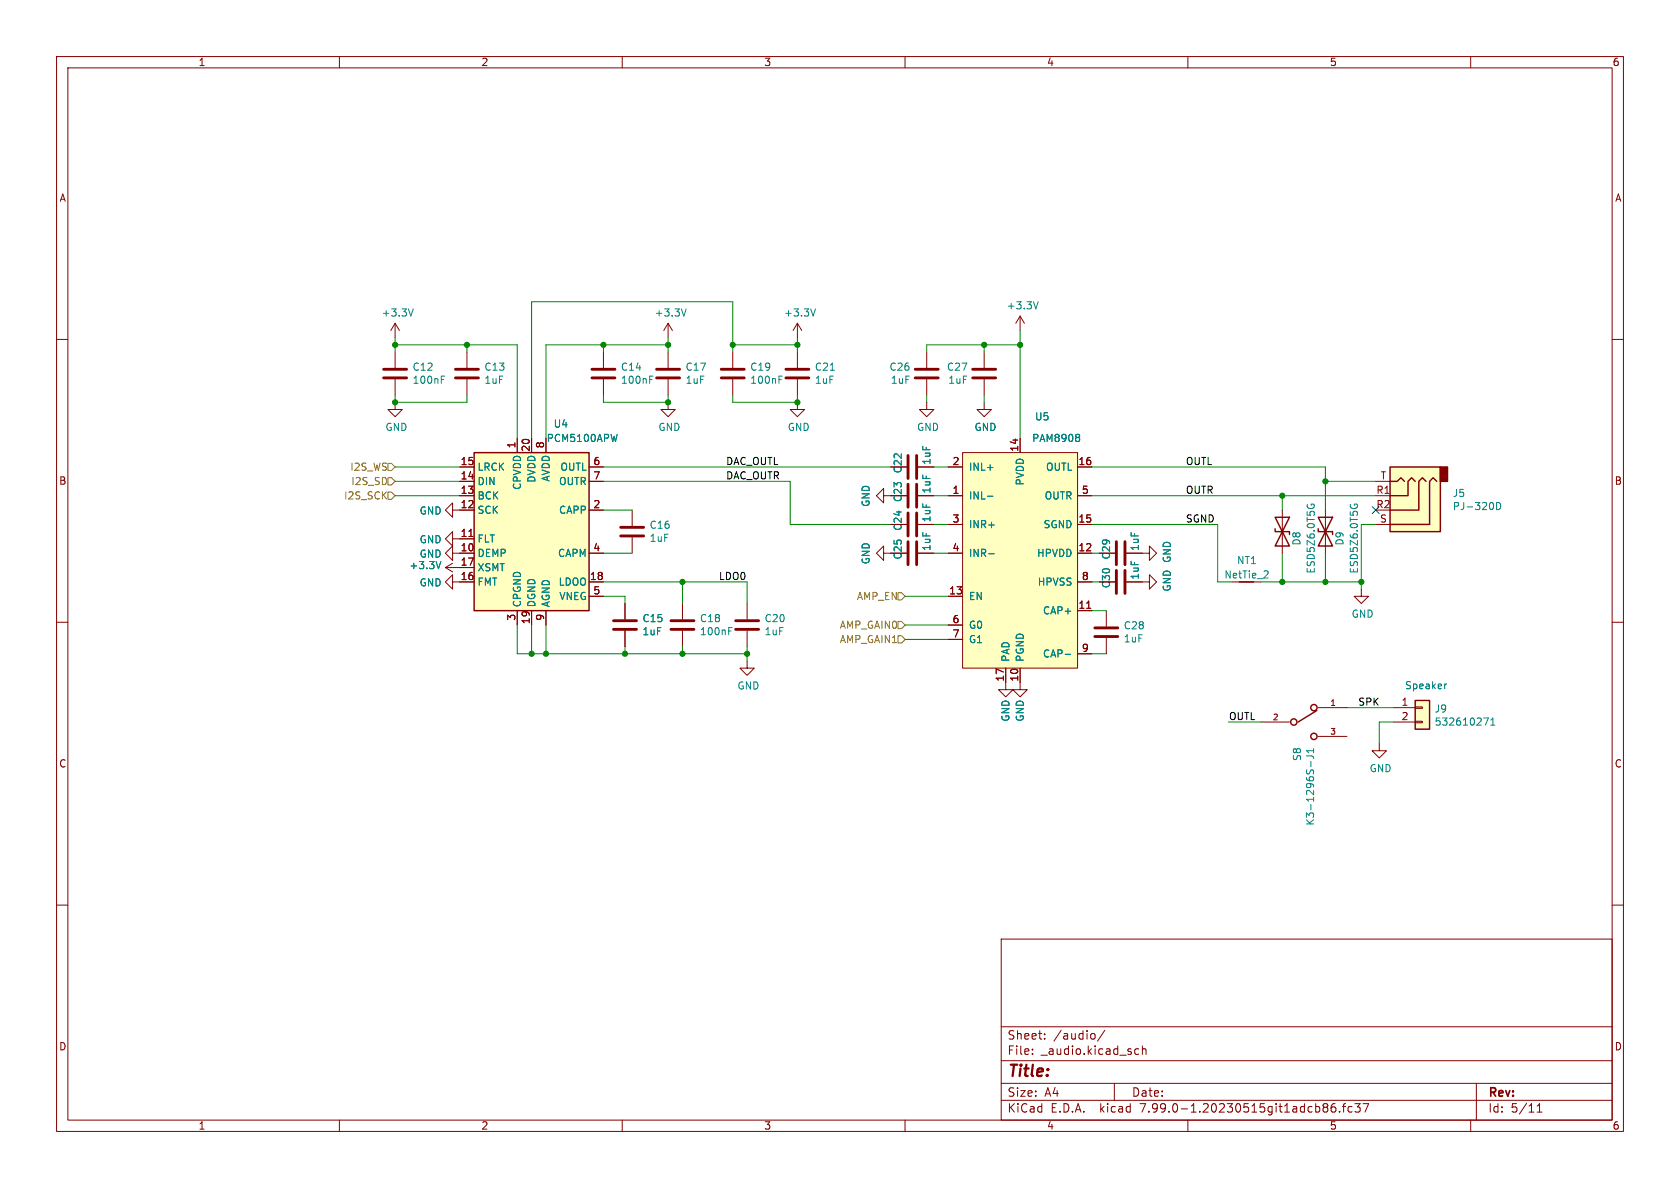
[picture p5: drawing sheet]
<svg xmlns="http://www.w3.org/2000/svg" width="297mm" height="210mm" viewBox="0 0 297 210" stroke-linecap="round" stroke-linejoin="round" font-family="sans-serif">
<g fill="none" stroke="#840000" stroke-width=".18">
<path d="M10 10h277v190h-277zM12 12h273v186h-273zM60 10v2M110 10v2M160 10v2M210 10v2M260 10v2M10 60h2M69.8 57.2v2.5M69.8 57.2l-.7 1.2M69.8 57.2l.8 1.2M118.1 57.2l-.8 1.2"/>
<path d="M118.1 57.2v2.5M118.1 57.2l.8 1.2M141 57.2v2.5M141 57.2l-.8 1.2M141 57.2l.7 1.2M180.3 55.9v2.5M180.3 55.9l-.7 1.3M180.3 55.9l.8 1.3M285 60h2M69.8 71.1v1.3h1.3l-1.3 1.3-1.2-1.3h1.2M69.8 62.2v2.8M69.8 67.1v2.8"/>
<path d="M82.5 62.2v2.8M82.5 67.1v2.8M91.4 77.5v2.5M94 77.5v2.5M96.5 77.5v2.5M106.7 62.2v2.8M106.7 67.1v2.8M118.1 71.1v1.3h1.3l-1.3 1.3-1.3-1.3h1.3M118.1 62.2v2.8M118.1 67.1v2.8M129.5 62.2v2.8M129.5 67.1v2.8"/>
<path d="M141 71.1v1.3h1.2l-1.2 1.3-1.3-1.3h1.3M141 62.2v2.8M141 67.1v2.8M163.8 71.1v1.3h1.3l-1.3 1.3-1.2-1.3h1.2M163.8 62.2v2.8M163.8 67.1v2.8M174 71.1v1.3h1.3l-1.3 1.3-1.3-1.3h1.3M174 62.2v2.8M174 67.1v2.8M180.3 77.5v2.5M80 90.2v-1.3l-1.3 1.3 1.3 1.2v-1.2h3.8M80 95.3v-1.3l-1.3 1.3 1.3 1.2v-1.2h3.8"/>
<path d="M80 97.8v-1.3l-1.3 1.3 1.3 1.3v-1.3h3.8M80 99.6l-1.3 .7M81.3 87.6h2.5M81.3 82.6h2.5M81.3 85.1h2.5M82.9 94.8h.7M104.1 97.8h2.6M104.1 82.6h2.6M104.1 85.1h2.6M104.1 90.2h2.6M111.8 90.2v2.8M111.8 95v2.8"/>
<path d="M156.2 87.6v-1.2l-1.3 1.2 1.3 1.3v-1.3h4.1M156.2 97.8v-1.3l-1.3 1.3 1.3 1.3v-1.3h4.1M157.5 92.7h2.8M157.5 82.6h2.8M162.3 87.6h2.8M162.3 97.8h2.8M162.3 92.7h2.8M162.3 82.6h2.8M167.6 87.6h2.6M167.6 97.8h2.6M167.6 92.7h2.6M167.6 82.6h2.6"/>
<path d="M170.2 80h20.3v38.1h-20.3zM190.5 87.6h2.5M190.5 97.8h2.5M190.5 92.7h2.5M190.5 82.6h2.5M194.3 97.8h2.8M199.1 97.8h4.1v-1.3l1.3 1.3-1.3 1.3v-1.3M226.7 90.2v7.6M234.3 90.2v7.6M243.2 87.6h2.5M243.2 92.7h2.5M243.2 85.1h2.5"/>
<path d="M10 110h2M78.7 100.3h5.1M78.7 100.3l1.3 .8M80 102.9v-1.3l-1.3 1.3 1.3 1.2v-1.2h3.8M91.4 108v2.5M94 108v2.5M96.5 108v2.5M104.1 105.4h2.6M104.1 102.9h2.6M110.5 106.7v2.8M110.5 111.5v2.8M120.6 106.7v2.8"/>
<path d="M120.6 111.5v2.8M132.1 116.8v1.3h1.2l-1.2 1.3-1.3-1.3h1.3M132.1 106.7v2.8M132.1 111.5v2.8M167.6 105.4h2.6M167.6 110.5h2.6M167.6 113h2.6M177.8 118.1v3.8h1.3l-1.3 1.3-1.3-1.3h1.3M180.3 118.1v3.8h1.3l-1.3 1.3-1.2-1.3h1.2M190.5 108h2.5M190.5 102.9h2.5M190.5 115.6h2.5"/>
<path d="M192.1 107.5h.7M194.3 102.9h2.8M195.6 108v2.7M195.6 112.8v2.8M199.1 102.9h4.1v-1.3l1.3 1.3-1.3 1.2v-1.2M240.7 104.1v1.3h1.2l-1.2 1.3-1.3-1.3h1.3M285 110h2M222.9 127.6h5.1M233 125.1h5.1M233 130.2h5.1M243.8 131.4v1.3h1.3l-1.3 1.3-1.2-1.3h1.2M246.4 125.1h3.8"/>
<path d="M246.4 127.6h3.8M250.2 127.5h1.3v.3h-1.3zM250.2 125h1.3v.2h-1.3zM10 160h2M285 160h2M177 166h108v32h-108zM60 198v2M110 198v2M160 198v2M177 194.5h108M177 191.5h108M177 187.5h108"/>
<path d="M177 181.5h108M182.5 186.3v.1M182.5 185.5v.1M184.7 183.6v.1M184.7 182.8v.1M193.1 182.7l.4 .1 .1 .2-.1 .6-.4 .1M195.3 182.1l-1.3 2M197 191.5v3M200.7 186.3h.6M200.7 185.5h.6M202 185.5l.2-.1 .3 .1 .1 .9M202 184.9v1.5"/>
<path d="M210 198v2M234.5 195.1l.2 .3-.2 .3 .2 .2v.4l-.2 .3M236 195.1a.59 .59 0 0 0-.7 .6v.6l.2 .2 .4 .1 .2-.1 .1-.5-.2-.3h-.4l-.3 .3M236.8 196.5v.1M237.3 195.6h.6M237.9 195.1l-.4 .2v1.3M239 195.7l-.4-.1-.3 .3v.4l.2 .2h.5M239.5 195.1h1l-.5 .6 .4 .1v.7l-.2 .1h-.5l-.2-.1M241 195.1h1l-.7 1.5M260 198v2M261 191.5v6.5M271.7 196.6h.9"/>
<path d="M271.7 195.5l.5-.4v1.5"/>
</g>
<g fill="none" stroke="#840000" stroke-width=".51">
<path d="M67.8 66.8h4.1M67.8 65.3h4.1M80.5 66.8h4.1M80.5 65.3h4.1M104.6 66.8h4.1M104.6 65.3h4.1M116.1 66.8h4M116.1 65.3h4M127.5 66.8h4.1M127.5 65.3h4.1M138.9 66.8h4.1M138.9 65.3h4.1"/>
<path d="M161.8 66.8h4.1M161.8 65.3h4.1M172 66.8h4M172 65.3h4M109.7 94.7h4.1M109.7 93.2h4.1M160.5 80.5v4.1M160.5 85.6v4.1M160.5 90.7v4M160.5 95.8v4M162.1 80.5v4.1M162.1 85.6v4.1"/>
<path d="M162.1 90.7v4M162.1 95.8v4M197.4 95.8v4M198.9 95.8v4M108.5 111.3h4M108.5 109.7h4M118.6 111.3h4.1M118.6 109.7h4.1M130 111.3h4.1M130 109.7h4.1M193.5 112.5h4.1M193.5 111h4.1"/>
<path d="M197.4 100.8v4.1M198.9 100.8v4.1"/>
</g>
<g fill="#ffffc2" stroke="#ffffc2" stroke-width=".18">
<path d="M170.2 80h20.3v38.1h-20.3z"/>
<path d="M245.7 82.6h8.9v11.4h-8.9z"/>
<path d="M250.2 123.8h2.5v5.1h-2.5z"/>
<path d="M83.8 80h20.3v28h-20.3z"/>
</g>
<g fill="none" stroke="#008484" stroke-width=".18">
<path d="M72.2 54.6l.4 1.3 .5-1.3M120.5 54.6l.4 1.3 .4-1.3M143.3 54.6l.4 1.3 .5-1.3M182.7 53.3l.4 1.3 .4-1.3M78 67.1h.4M78 66.5h.6M109.1 76.8l-.3 1.2M114.9 67.1h.4M114.9 66.5h.6M137.7 67.1h.4M137.7 66.5h.6M146.8 65.5h.7"/>
<path d="M190.4 76.8h.2l.3 .2-.3 .3M190.4 77.3h.2M190.6 77.3l.2 .1 .1 .4-.3 .2h-.2M77.1 99.3l.4 1.2 .4-1.2M174.6 87.7h.9M174.8 97.9h1M231.1 89.2v.3M231.8 89.4v-.3h.4l.2 .3M238.8 89.2l-.1 .3M239.4 89.4v-.3h.5l.1 .3M264.6 88.8a.64 .64 0 0 1 .7 .7 .64 .64 0 0 1-.7 .6zM128.8 111.5h.4"/>
<path d="M128.8 110.9h.6M188.3 115.7h1M224 100.9l.2 .3-.1 .3-.7 .7h.8M231 133.6h.9a.41 .41 0 0 1 .3 .5M231.7 134.6v.9M232.2 132.3v.8M232.2 132.7h-1.2l.3 .4M262.3 126.9h.8l-.5 1.3M263.6 128.2h.7M263.6 127.3l.3-.4v1.3"/>
</g>
<g fill="none" stroke="#840000" stroke-width=".25">
<path d="M83.8 80h20.3v28h-20.3zM225.4 93.5v.5h2.6v.5M225.4 91.4l2.6 5.1h-2.6l2.6-5.1zM233 93.5v.5h2.6v.5M233 91.4l2.6 5.1h-2.6l2.6-5.1zM245.7 82.6h8.9v11.4h-8.9zM245.7 85.1h1.3l.6-.6 .7 .6M250.2 85.1l-.6-.6-.7 .6v2.5h-3.2M252.1 85.1l-.6-.6-.7 .6v5.1h-5.1M254 85.1l-.6-.6-.7 .6v7.6h-7M232.8 125.6l-3.3 2M250.2 123.8h2.5v5.1h-2.5z"/>
<circle cx="228.7" cy="127.6" r=".56"/>
<circle cx="232.3" cy="125.1" r=".56"/>
<circle cx="232.3" cy="130.2" r=".56"/>
</g>
<path d="M254.6 82.6h1.3v2.5h-1.3z" fill="#840000" stroke="#840000" stroke-width=".25"/>
<path d="M68.6 81.9h.6l.6 .7-.6 .6h-.6zM68.6 84.5h.6l.6 .6-.6 .6h-.6zM68.6 87h.6l.6 .6-.6 .7h-.6zM158.7 104.8h.7l.6 .6-.6 .6h-.7zM158.7 109.9h.7l.6 .6-.6 .6h-.7zM158.7 112.4h.7l.6 .6-.6 .7h-.7z" fill="none" stroke="#848400" stroke-width=".18"/>
<path d="M255.8 120.9l-.3 .1" fill="none" stroke="#0000c2" stroke-width=".18"/>
<g fill="none" stroke="#008400" stroke-width=".18">
<path d="M69.8 59.7v2.5M118.1 59.7v2.5M141 59.7v2.5M180.3 58.4v19.1M69.8 69.9v1.2h12.7v-1.2M69.8 61h21.6v16.5M82.5 61v1.2M106.7 69.9v1.2h11.4v-1.2M106.7 61v1.2M118.1 61h-21.6v16.5M129.5 61h11.5M129.5 62.2v-8.9h-35.5v24.2"/>
<path d="M129.5 69.9v1.2h11.5v-1.2M163.8 69.9v1.2M174 61v1.2M174 69.9v1.2M180.3 61h-16.5v1.2M69.8 82.6h11.5M69.8 87.6h11.5M69.8 85.1h11.5M106.7 82.6h50.8M106.7 85.1h33v7.6h17.8M106.7 97.8h5.1M106.7 90.2h5.1"/>
<path d="M165.1 82.6h2.5M165.1 87.6h2.5M165.1 92.7h2.5M165.1 97.8h2.5M193 82.6h41.3v7.6M193 87.6h50.2M193 92.7h22.3v10.2h2.5M193 97.8h1.3M226.7 87.6v2.6M226.7 97.8v5.1M234.3 85.1h8.9M234.3 97.8v5.1"/>
<path d="M243.2 92.7h-2.5v11.4M91.4 110.5v5.1h40.7M94 110.5v5.1M96.5 110.5v5.1M106.7 102.9h25.4v3.8M106.7 105.4h3.8v1.3M110.5 114.3v1.3M120.6 102.9v3.8M120.6 114.3v1.3M132.1 114.3v2.5M160 105.4h7.6M160 110.5h7.6"/>
<path d="M160 113h7.6M193 102.9h1.3M193 108h2.6M193 115.6h2.6M222.9 102.9h17.8M217.2 127.6h5.7M238.1 125.1h8.3M246.4 127.6h-2.6v3.8"/>
</g>
<path d="M242.6 89.6l1.2 1.2M243.8 89.6l-1.2 1.2" fill="none" stroke="#000084" stroke-width=".18"/>
<g fill="#008400" stroke="#008400" stroke-width=".18">
<circle cx="234.3" cy="85.1" r=".46"/>
<circle cx="226.7" cy="87.6" r=".46"/>
<circle cx="120.6" cy="115.6" r=".46"/>
<circle cx="110.5" cy="115.6" r=".46"/>
<circle cx="94" cy="115.6" r=".46"/>
<circle cx="96.5" cy="115.6" r=".46"/>
<circle cx="120.6" cy="102.9" r=".46"/>
<circle cx="141" cy="61" r=".46"/>
<circle cx="118.1" cy="71.1" r=".46"/>
<circle cx="106.7" cy="61" r=".46"/>
<circle cx="118.1" cy="61" r=".46"/>
<circle cx="141" cy="71.1" r=".46"/>
<circle cx="129.5" cy="61" r=".46"/>
<circle cx="180.3" cy="61" r=".46"/>
<circle cx="174" cy="61" r=".46"/>
<circle cx="132.1" cy="115.6" r=".46"/>
<circle cx="69.8" cy="71.1" r=".46"/>
<circle cx="82.5" cy="61" r=".46"/>
<circle cx="69.8" cy="61" r=".46"/>
<circle cx="226.7" cy="102.9" r=".46"/>
<circle cx="240.7" cy="102.9" r=".46"/>
<circle cx="234.3" cy="102.9" r=".46"/>
</g>
<text font-size="2.8" fill="#840000" x="178" y="190.8">Title:</text>
<g font-size="2.1" fill="#840000">
<text x="178" y="183.9">Sheet:</text>
<text x="186.2" y="183.9">/audio/</text>
<text x="178" y="186.6">File:</text>
<text x="184" y="186.6">_audio.kicad_sch</text>
<text x="178" y="196.8">KiCad</text>
<text x="178" y="194">Size:</text>
<text x="184.6" y="194">A4</text>
<text x="185.7" y="196.8">E.D.A.</text>
<text x="194.4" y="196.8">kicad</text>
<text x="200" y="194">Date:</text>
<text x="201.5" y="196.8">7.99.0-1.20230515git1adcb86.fc37</text>
<text x="263" y="194.2">Rev:</text>
<text x="263" y="196.8">Id:</text>
<text x="267" y="196.8">5/11</text>
</g>
<g font-size="1.8" fill="#840000">
<text x="35" y="11.8">1</text>
<text x="85" y="11.8">2</text>
<text x="135" y="11.8">3</text>
<text x="185" y="11.8">4</text>
<text x="235" y="11.8">5</text>
<text x="285" y="11.8">6</text>
<text x="10.4" y="35.8">A</text>
<text x="285.4" y="35.8">A</text>
<text x="81.3" y="82.3">15</text>
<text x="91.2" y="79.4" transform="rotate(-90 91.2 79.4)">1</text>
<text x="93.7" y="80" transform="rotate(-90 93.7 80)">20</text>
<text x="96.3" y="79.4" transform="rotate(-90 96.3 79.4)">8</text>
<text x="104.7" y="82.3">6</text>
<text x="168.2" y="82.3">2</text>
<text x="180.1" y="80" transform="rotate(-90 180.1 80)">14</text>
<text x="190.5" y="82.3">16</text>
<text x="10.3" y="85.8">B</text>
<text x="81.3" y="89.9">12</text>
<text x="81.3" y="87.4">13</text>
<text x="81.3" y="84.8">14</text>
<text x="104.7" y="89.9">2</text>
<text x="104.7" y="84.8">7</text>
<text x="168.2" y="87.4">1</text>
<text x="191.1" y="87.4">5</text>
<text x="243.2" y="87.4">R1</text>
<text x="243.2" y="89.9">R2</text>
<text x="243.9" y="84.8">T</text>
<text x="285.3" y="85.8">B</text>
<text x="81.3" y="95">11</text>
<text x="168.2" y="92.5">3</text>
<text x="190.5" y="92.5">15</text>
<text x="243.8" y="92.5">S</text>
<text x="81.3" y="97.5">10</text>
<text x="81.3" y="100.1">17</text>
<text x="104.7" y="97.5">4</text>
<text x="168.2" y="97.5">4</text>
<text x="190.5" y="97.5">12</text>
<text x="81.3" y="102.6">16</text>
<text x="104.1" y="102.6">18</text>
<text x="104.7" y="105.2">5</text>
<text x="167.6" y="105.2">13</text>
<text x="190.5" y="107.7">11</text>
<text x="191.1" y="102.6">8</text>
<text x="91.2" y="109.9" transform="rotate(-90 91.2 109.9)">3</text>
<text x="93.7" y="110.5" transform="rotate(-90 93.7 110.5)">19</text>
<text x="96.3" y="109.9" transform="rotate(-90 96.3 109.9)">9</text>
<text x="168.2" y="110.2">6</text>
<text x="168.2" y="112.8">7</text>
<text x="191.1" y="115.3">9</text>
<text x="177.5" y="120.7" transform="rotate(-90 177.5 120.7)">17</text>
<text x="180.1" y="120.7" transform="rotate(-90 180.1 120.7)">10</text>
<text x="247.6" y="124.8">1</text>
<text x="247.6" y="127.4">2</text>
<text x="10.3" y="135.8">C</text>
<text x="285.3" y="135.8">C</text>
<text x="10.3" y="185.8">D</text>
<text x="285.3" y="185.8">D</text>
<text x="35" y="199.8">1</text>
<text x="85" y="199.8">2</text>
<text x="135" y="199.8">3</text>
<text x="185" y="199.8">4</text>
<text x="235" y="199.8">5</text>
<text x="285" y="199.8">6</text>
</g>
<g font-size="1.8" fill="#008484">
<text x="67.3" y="56.1">+3.3V</text>
<text x="115.6" y="56.1">+3.3V</text>
<text x="138.4" y="56.1">+3.3V</text>
<text x="177.8" y="54.9">+3.3V</text>
<text x="72.8" y="65.7">C12</text>
<text x="85.5" y="65.7">C13</text>
<text x="109.6" y="65.7">C14</text>
<text x="121" y="65.7">C17</text>
<text x="132.5" y="65.7">C19</text>
<text x="143.9" y="65.7">C21</text>
<text x="157.1" y="65.7">C26</text>
<text x="167.2" y="65.7">C27</text>
<text x="72.8" y="68">100nF</text>
<text x="85.5" y="68">1uF</text>
<text x="109.6" y="68">100nF</text>
<text x="121" y="68">1uF</text>
<text x="132.5" y="68">100nF</text>
<text x="143.9" y="68">1uF</text>
<text x="157.3" y="68">1uF</text>
<text x="167.5" y="68">1uF</text>
<text x="68" y="76.3">GND</text>
<text x="97.7" y="75.8">U4</text>
<text x="116.2" y="76.3">GND</text>
<text x="139.1" y="76.3">GND</text>
<text x="162" y="76.3">GND</text>
<text x="172.1" y="76.3">GND</text>
<text x="182.8" y="74.5">U5</text>
<text x="84.3" y="83.4">LRCK</text>
<text x="96.5" y="78.3">PCM5100APW</text>
<text x="98.8" y="83.4">OUTL</text>
<text x="159.6" y="83.8" transform="rotate(-90 159.6 83.8)">C22</text>
<text x="164.7" y="82.3" transform="rotate(-90 164.7 82.3)">1uF</text>
<text x="171.2" y="83.4">INL+</text>
<text x="182.3" y="78.3">PAM8908</text>
<text x="184.7" y="83.4">OUTL</text>
<text x="84.3" y="88.5">BCK</text>
<text x="84.3" y="85.9">DIN</text>
<text x="92.3" y="86.8" transform="rotate(-90 92.3 86.8)">CPVDD</text>
<text x="94.8" y="85.5" transform="rotate(-90 94.8 85.5)">DVDD</text>
<text x="97.3" y="85.4" transform="rotate(-90 97.3 85.4)">AVDD</text>
<text x="98.6" y="85.9">OUTR</text>
<text x="153.9" y="89.8" transform="rotate(-90 153.9 89.8)">GND</text>
<text x="159.6" y="88.9" transform="rotate(-90 159.6 88.9)">C23</text>
<text x="164.7" y="87.4" transform="rotate(-90 164.7 87.4)">1uF</text>
<text x="171.2" y="88.5">INL-</text>
<text x="181.2" y="86.1" transform="rotate(-90 181.2 86.1)">PVDD</text>
<text x="184.5" y="88.5">OUTR</text>
<text x="256.7" y="88">J5</text>
<text x="74" y="91.1">GND</text>
<text x="84.3" y="91">SCK</text>
<text x="98.6" y="91">CAPP</text>
<text x="114.7" y="93.6">C16</text>
<text x="114.7" y="95.9">1uF</text>
<text x="159.6" y="94" transform="rotate(-90 159.6 94)">C24</text>
<text x="164.7" y="92.5" transform="rotate(-90 164.7 92.5)">1uF</text>
<text x="171.2" y="93.5">INR+</text>
<text x="184.3" y="93.5">SGND</text>
<text x="256.7" y="90.3">PJ-320D</text>
<text x="72.2" y="100.8">+3.3V</text>
<text x="74" y="96.2">GND</text>
<text x="74" y="98.7">GND</text>
<text x="84.3" y="98.6">DEMP</text>
<text x="84.3" y="96.1">FLT</text>
<text x="84.3" y="101.2">XSMT</text>
<text x="98.4" y="98.6">CAPM</text>
<text x="153.9" y="99.9" transform="rotate(-90 153.9 99.9)">GND</text>
<text x="159.6" y="99.1" transform="rotate(-90 159.6 99.1)">C25</text>
<text x="164.7" y="97.6" transform="rotate(-90 164.7 97.6)">1uF</text>
<text x="171.2" y="98.6">INR-</text>
<text x="183.1" y="98.6">HPVDD</text>
<text x="196.4" y="99.1" transform="rotate(-90 196.4 99.1)">C29</text>
<text x="201.5" y="97.6" transform="rotate(-90 201.5 97.6)">1uF</text>
<text x="218.5" y="99.9">NT1</text>
<text x="230.1" y="96.6" transform="rotate(-90 230.1 96.6)">D8</text>
<text x="232.6" y="101.4" transform="rotate(-90 232.6 101.4)">ESD5Z6.0T5G</text>
<text x="237.7" y="96.6" transform="rotate(-90 237.7 96.6)">D9</text>
<text x="240.2" y="101.4" transform="rotate(-90 240.2 101.4)">ESD5Z6.0T5G</text>
<text x="74" y="103.8">GND</text>
<text x="84.3" y="103.7">FMT</text>
<text x="92.3" y="107.4" transform="rotate(-90 92.3 107.4)">CPGND</text>
<text x="94.8" y="107.4" transform="rotate(-90 94.8 107.4)">DGND</text>
<text x="97.3" y="107.4" transform="rotate(-90 97.3 107.4)">AGND</text>
<text x="98.5" y="103.7">LDOO</text>
<text x="98.7" y="106.2">VNEG</text>
<text x="171.2" y="106.2">EN</text>
<text x="183.2" y="103.7">HPVSS</text>
<text x="196.4" y="104.2" transform="rotate(-90 196.4 104.2)">C30</text>
<text x="201.5" y="102.6" transform="rotate(-90 201.5 102.6)">1uF</text>
<text x="207.1" y="104.7" transform="rotate(-90 207.1 104.7)">GND GND</text>
<text x="216.3" y="102.4">NetTie_2</text>
<text x="113.4" y="110.1">C15</text>
<text x="113.4" y="112.5">1uF</text>
<text x="123.6" y="110.1">C18</text>
<text x="123.6" y="112.5">100nF</text>
<text x="135" y="110.1">C20</text>
<text x="135" y="112.5">1uF</text>
<text x="171.2" y="111.3">G0</text>
<text x="171.2" y="113.9">G1</text>
<text x="184.2" y="108.8">CAP+</text>
<text x="198.5" y="111.4">C28</text>
<text x="198.5" y="113.7">1uF</text>
<text x="238.8" y="109.4">GND</text>
<text x="178.6" y="117.1" transform="rotate(-90 178.6 117.1)">PAD</text>
<text x="181.2" y="117.1" transform="rotate(-90 181.2 117.1)">PGND</text>
<text x="184.2" y="116.4">CAP-</text>
<text x="130.2" y="122.1">GND</text>
<text x="178.6" y="127.7" transform="rotate(-90 178.6 127.7)">GND</text>
<text x="181.2" y="127.7" transform="rotate(-90 181.2 127.7)">GND</text>
<text x="253.5" y="126.1">J9</text>
<text x="253.5" y="128.4">532610271</text>
<text x="230.2" y="134.7" transform="rotate(-90 230.2 134.7)">S8</text>
<text x="242" y="136.7">GND</text>
<text x="232.5" y="146.1" transform="rotate(-90 232.5 146.1)">K3-1296S-J1</text>
</g>
<g font-size="1.8" fill="#848400">
<text x="61.7" y="83.4">I2S_WS</text>
<text x="60.6" y="88.5">I2S_SCK</text>
<text x="61.9" y="85.9">I2S_SD</text>
<text x="151.3" y="106.2">AMP_EN</text>
<text x="148.2" y="111.3">AMP_GAIN0</text>
<text x="148.2" y="113.9">AMP_GAIN1</text>
</g>
<g font-size="1.8">
<text x="128.3" y="82.3">DAC_OUTL</text>
<text x="209.5" y="82.3">OUTL</text>
<text x="128.3" y="84.8">DAC_OUTR</text>
<text x="209.5" y="87.4">OUTR</text>
<text x="209.5" y="92.4">SGND</text>
<text x="127" y="102.6">LDO0</text>
<text x="240" y="124.8">SPK</text>
<text x="217.2" y="127.4">OUTL</text>
</g>
<text font-size="1.8" fill="#0000c2" x="248.3" y="121.9">Speaker</text>
<g font-size="1.4" fill="#840000">
<text x="235" y="124.8">1</text>
<text x="224.9" y="127.4">2</text>
<text x="235" y="129.9">3</text>
</g>
</svg>
